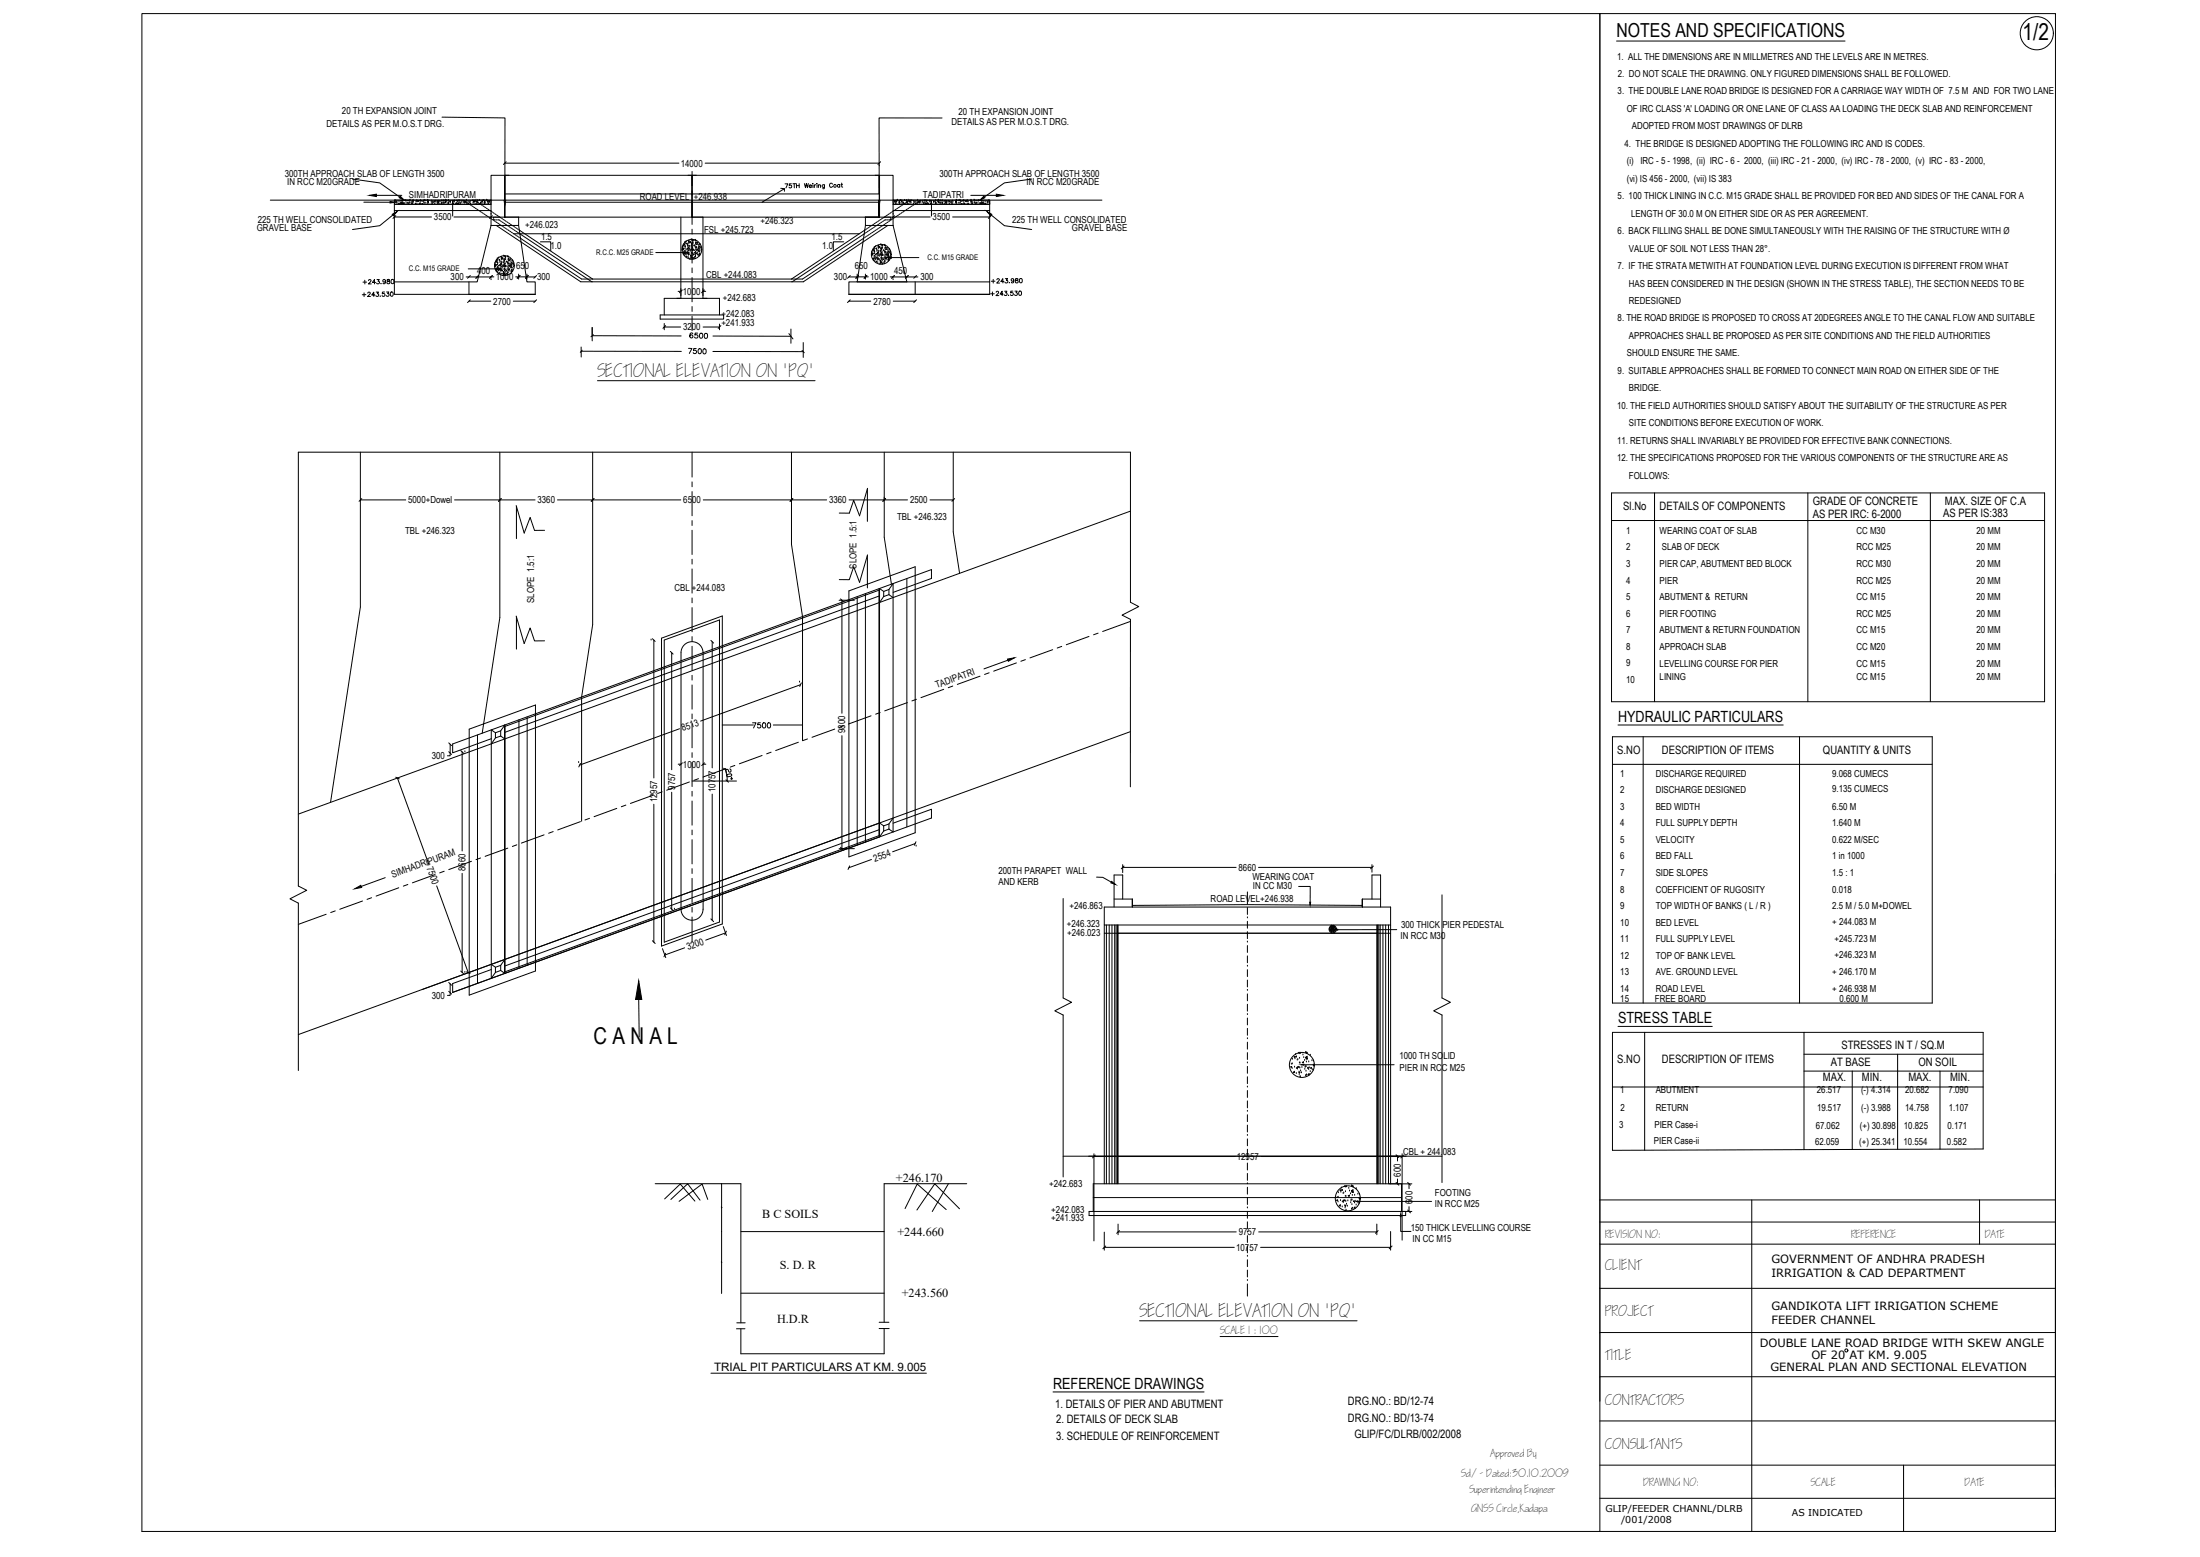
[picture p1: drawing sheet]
<svg xmlns="http://www.w3.org/2000/svg" width="1189mm" height="841mm" viewBox="0 0 1189 841" stroke-linecap="round" stroke-linejoin="round" font-family="sans-serif">
<!-- layer: 0 -->
<g fill="none" stroke="#000" stroke-width=".54">
<path d="M865 7v820M874 22h123M274 87l-2 2M476 87l-2 2M146 108h449M213 110h52M213 114h52M214 116l-2 2M245 108v9M265 117h218M266 116l-1 2M273 109v8"/>
<path d="M273 117v-8h202v8M273 105h202M280 117v5h-15l-7 30h-45M368 117v44h-2M374 105v12M380 117v44h2M468 117v5h15l7 30M475 109v8v-8M483 110h52M483 114h52M483 116l-1 2M503 108v9"/>
<path d="M536 116l-2 2M268 122l46 30h120l46-30M278 126h186M280 122l5 30h4v7h-76M281 124l39 27M281 126l39 26M281 129l33 22h120l32-22M467 126l-39 26M467 124l-39 27M468 122l-5 30h-4v7h76M253 152v7M254 149l-1 1"/>
<path d="M259 149l-2 1M266 149l-1 1M281 149l-2 1M285 149l-1 1M290 149l-2 1M369 157l-2 1M381 157l-2 1M459 149l-1 1M463 152h72M464 149l-2 1M468 149l-1 1M483 149l-1 1"/>
<path d="M491 149l-2 1M495 152v7M495 149l-1 1M254 162l-1 1M290 162l-2 1M357 170h34v2h-34zM359 161v9M360 176l-2 1M389 161v9M390 176l-2 1M459 162l-1 1M495 162l-1 1"/>
<path d="M196 269l-2 2M271 269l-2 2M321 269l-1 2M428 269l-1 2M479 269l-2 2M516 269l-2 2M871 266h234v113h-234zM894 266v113M977 266v113M1043 266v113M871 281h234M454 323l2 2"/>
<path d="M353 345l1 1M362 352l2 1M384 346l2 1M433 369l-1 2M871 398h173v144h-173zM874 392h90M888 398v144M972 398v144M214 420l2 1M242 401l2 2M242 406l2 2M249 405l2 2"/>
<path d="M314 412l-1 2M369 412l-2 2M381 412l-2 2M391 415l2 1M871 413h173M392 421l2 2M454 458l2 1M495 455l-1 2M459 468l-1 2M607 468l-1 1M742 468l-1 1M1111 472v355h-1034v-820h1034v820"/>
<path d="M362 490l2 2M384 496l2 2M353 508l1 2M360 515l-1 2M393 503l-1 2M242 531l2 1M242 535l2 2M249 524l2 2M252 525l2 1M874 554h51M889 558v63M975 558v63"/>
<path d="M975 569h97M975 579h97M1001 579v42M1025 569v52M1048 579v42M871 587h201M354 639h46v76M390 639h.1M390 639v60M513 639l-9 15M522 639h-44v75M592 624l-2 1"/>
<path d="M754 639l2 1M754 624l2 1M758 624l-1 1M761 639l1 1M1072 621v-63h-201v63M359 648l9-8 8 9M363 648l9-9 6 9M382 648l-3-8-12 9M390 652h.1M489 653l7-13 15 13M519 653l-14-14-10 15M761 654l1 1"/>
<path d="M865 648h246M947 648v179M1070 648v24M390 665h.1M400 665h78M598 673l-2 2M605 665l-2 1M745 665l-2 1M752 673l-1 2M865 660h246M865 672h246M390 682h.1"/>
<path d="M390 699h.1M400 699h78M865 696h246M398 718h5M398 715h5M475 714h5M475 718h5M478 718v13h-78v-13M865 720h246M865 744h246M865 768h246M865 791h246"/>
<path d="M1029 791v36M865 809h246"/>
</g>
<!-- layer: abutment -->
<g fill="none" stroke="#000" stroke-width=".54">
<path d="M239 63l34 1v44M509 64h-34v44M190 97l15 2 11 7M374 93v7M424 99h2l-1 3M428 99h-1l-1 1a1 1 0 0 1 2 0 .8 .8 0 0 1 0 1 1 1 0 0 1-2 0M429 99v2M430 99h-2M430 99v2M432 99v2M437 99l-1 2v-2l-1 2v-2M439 99h.1"/>
<path d="M439 100v1M440 100v1M441 100h-1M441 99h.1M442 100v1M446 100l-1 2M450 99a.8 .8 0 0 0-1 0 .8 .8 0 0 0-1 1 .8 .8 0 0 0 1 1 .8 .8 0 0 0 1 0M454 100a.7 .7 0 0 0-1 0 .7 .7 0 0 0 0 1 .7 .7 0 0 0 1 0M454 100v1M455 99v2M455 100h.1M558 97l-15 2-11 7"/>
<path d="M197 109h14M212 116l-7 6-15 2M213 108v51M213 110h.1M214 108h.1M214 109h.1M214 110h.1M215 110h.1M216 110h.1M216 109h.1M217 110v-1zM217 109h.1"/>
<path d="M217 110h.1M218 110h.1M218 109h.1M219 108h.1M219 110h.1M220 109h.1M220 110h.1M221 108h.1M221 110h.1M222 110h.1M222 108h.1M223 110h.1"/>
<path d="M223 109h.1M223 108h.1M225 110h.1M225 109h.1M225 108h.1M226 108h.1M226 109h.1M227 110h.1M227 109h.1M227 108h.1M228 109h.1M228 110h.1"/>
<path d="M228 109h1M229 109h.1M229 108v1M229 110h.1M229 108h.1M230 110h.1M230 108h.1M231 108h.1M231 109h.1M231 110h.1M232 110h.1M233 109h.1"/>
<path d="M233 110h.1M233 110h1M234 109h.1M235 109h.1M235 110h.1M236 109h.1M236 109l1-1zM237 110h.1M237 109h.1M237 109v1M238 110h.1M238 109h.1"/>
<path d="M239 110h.1M239 109h.1M239 108h.1M240 109v1M240 108h.1M240 109h.1M240 110h.1M241 109h-1zM241 109h.1M241 108h.1M242 110h.1M242 109v1"/>
<path d="M242 108h.1M242 109h.1M243 109h.1M245 110h.1M245 109h.1M245 110h-1zM246 108h.1M246 109h.1M246 110h.1M247 110h.1M247 109h.1M247 110h1"/>
<path d="M248 109h.1M248 108h.1M248 110h.1M249 108h.1M249 110h.1M250 109h.1M250 108h1M251 108h.1M251 110h.1M251 109h1M251 109h.1M252 109h.1"/>
<path d="M252 110h.1M252 108h.1M252 109l1 1M253 110h.1M253 110h1M253 109h.1M254 109h.1M254 111h1M254 110h.1M255 111l1 1M255 108h.1M256 110h.1"/>
<path d="M256 108h.1M256 109h.1M256 112h.1M256 108h1M257 109h.1M257 112v1M257 109h1M257 108h.1M257 110h.1M258 110h.1M258 113h.1M258 108h.1"/>
<path d="M258 108v1M258 109l1 1M258 109h.1M258 110h1M259 114h.1M259 110h1M259 108h.1M260 114v1M260 110h.1M260 111h1M260 109h.1M260 115h1"/>
<path d="M261 110h.1M261 108h.1M261 108v1M261 111v1M261 115l1 1M262 108h.1M262 109h.1M262 110h.1M262 112h.1M262 116l1 1M263 112v1M263 108h.1"/>
<path d="M263 109h1M263 117h1M264 109h-1M264 113h.1M264 110h.1M264 109h.1M264 109v-1zM264 117l1 1M265 114h.1M265 118h1M265 108h.1M265 110h.1"/>
<path d="M265 109h.1M265 108h-52v2h52M266 114v1M266 119h1M266 115h1M267 118v1M267 119l1 1M267 117v1M267 115l1 1M268 117h.1M268 119h1M268 120h1"/>
<path d="M268 116h1M269 117h.1M269 119h1M269 117h1M270 117l1 1M270 119l1 1M271 118h1M271 120h1M272 119h1M273 117v-22h-8v27M273 119l1 1M274 120h1"/>
<path d="M374 105v-10h-101v13M374 103v3M374 108v13M374 105v-10h101v10M422 102h2M424 103v-1l-12 7M430 100h2M437 101l2-1a1 1 0 0 0-2 0 .8 .8 0 0 0 0 1 1 1 0 0 0 2 0M442 100h1v1M446 100a1 1 0 0 0-2 0 .7 .7 0 0 0 0 1 1 1 0 0 0 2 0M474 120h-1M475 117v-22h8v27"/>
<path d="M475 119l-1 1M476 119h-1M477 120h-1M477 118h-1M478 119l-1 1M478 117l-1 1M478 117h.1M479 117h.1M479 117h-1M479 119h-1M479 119h1M480 116h-1"/>
<path d="M480 117h.1M480 120h-1M481 115l-1 1M481 117v1M481 119l-1 1M481 118v1h-1M482 115h-1M482 119h-1M482 114v1M483 109h.1M483 108h52v2h-52M483 108h.1"/>
<path d="M483 110h.1M483 118h-1M483 114h.1M483 108l1 1zM484 109h.1M484 117l-1 1M484 110h.1M484 113h.1M485 117h-1M485 108h.1M485 112v1M486 116l-1 1"/>
<path d="M486 110h.1M486 109h.1M486 112h.1M486 108h.1M487 115l-1 1M487 108h.1M487 111l-1 1M487 108v1M487 110h.1M487 115h.1M488 109h.1M488 110h.1"/>
<path d="M488 111h-1M488 114v1M489 108h.1M489 110h-1M489 110h1M489 114h.1M490 109h.1M490 108h.1M490 110h.1M490 108v1M490 109l-1 1M490 113h.1"/>
<path d="M491 110h.1M491 108h.1M491 109h-1M491 109h.1M491 112v1M492 109h.1M492 108h-1M492 110h.1M492 112h.1M492 108h.1M493 108h.1M493 111l-1 1"/>
<path d="M494 109h.1M494 110h.1M494 111h-1M495 109h.1M495 110h.1M495 110h-1M496 109h.1M496 110h.1M496 109l-1 1M496 108h.1M497 109h.1M497 109h-1"/>
<path d="M497 110h.1M497 108h.1M498 109h.1M498 108h-1M499 110h.1M499 108h.1M500 109h.1M500 110h.1M500 108h.1M501 109h.1M501 110h.1M502 110h.1"/>
<path d="M502 108h.1M502 109h.1M503 109h.1M503 110h.1M504 109h.1M505 109h.1M506 110h.1M506 108h.1M506 109h.1M507 108h.1M507 109h.1M507 109h1z"/>
<path d="M508 110h.1M508 109h.1M508 108h.1M508 109v1M509 109h.1M509 108h.1M509 110h.1M510 109h.1M510 110h.1M511 109h.1M511 110h.1M511 109v1"/>
<path d="M511 108l1 1zM512 109h.1M513 109h.1M513 110h.1M514 109h.1M514 110h.1M515 110h.1M515 109h.1M516 110h.1M516 109h1M517 109h.1M517 110h.1"/>
<path d="M517 108h.1M518 108h.1M518 110h.1M519 108h.1M519 110h.1M519 108v1M520 110h.1M520 109h.1M521 108h.1M521 109h.1M521 110h.1M522 109h.1"/>
<path d="M522 108h.1M523 109h.1M523 108h.1M523 110h.1M525 109h.1M525 108h.1M525 110h.1M526 108h.1M526 110h.1M527 108h.1M527 110h.1M528 110h.1"/>
<path d="M528 109h.1M529 108h.1M529 110h.1M530 110h.1M530 109h.1M531 109h.1M531 109v1zM531 110h.1M532 110h.1M532 110h1M532 109h.1M533 110h.1"/>
<path d="M533 109h.1M534 109h.1M534 110h.1M534 108h.1M535 110h.1M535 108v51M536 116l7 6 15 2M269 140h.1M269 120l1 1M269 139h.1M270 121h.1M271 122h.1"/>
<path d="M271 139h.1M271 140h.1M271 139h1zM272 140h.1M272 122v1M272 120l1 1M272 138h.1M272 139h.1M273 123h.1M273 139h.1M273 121l1 1M274 124h.1"/>
<path d="M274 122h1M274 139h.1M274 124l1 1M275 139h.1M275 140h.1M275 120v1M275 122l1 1M275 125h1M276 121h.1M276 123h1M276 125l1 1M277 122h.1"/>
<path d="M277 124h.1M277 126h1M278 122v1M278 124v1M278 127h1M279 123h.1M279 125h.1M279 127l1 1M279 124h1M280 125v1M280 128h1M280 124h1"/>
<path d="M281 126h.1M281 129h.1M292 131h6v4M369 135h.1M369 134h.1M369 133h.1M370 137h.1M370 132h.1M370 138h.1M370 136h.1M370 131h.1M370 134h.1"/>
<path d="M370 133h.1M371 137h.1M371 136h.1M371 131h.1M371 135h.1M371 139h.1M371 132h.1M371 133h.1M372 136h.1M372 135h.1M372 134h.1M372 139h.1"/>
<path d="M372 138h.1M372 137h.1M372 133h.1M372 132h.1M372 131h.1M372 130h.1M373 134h.1M373 133h.1M373 140h.1M373 135h.1M373 131h.1M373 138h.1"/>
<path d="M373 136h.1M373 130v1zM373 139h.1M374 133h.1M374 134h.1M374 139h.1M374 135h-1zM374 130h.1M374 132h.1M374 137h.1M374 138h.1M374 136h.1"/>
<path d="M374 135h.1M374 124v2M374 129v13M374 131h.1M374 140h.1M375 131h.1M375 130h.1M375 140h.1M375 135h.1M375 138h.1M375 133h.1M375 137v1"/>
<path d="M375 132h.1M375 137h.1M375 139h.1M376 139h.1M376 130h.1M376 133h.1M376 134h.1M376 138h.1M376 137h.1M376 132h.1M376 136h.1M376 135h.1"/>
<path d="M376 131h.1M377 137h.1M377 135h.1M377 132h.1M377 131h.1M377 138h.1M377 136l1-1zM378 134h.1M377 134h.1M378 133h.1M378 137v1M378 138h.1"/>
<path d="M378 135h.1M378 137h.1M378 136h.1M378 132h.1M379 134h.1M379 135h.1M456 131h-6v4M467 129h-1M467 124h.1M467 126h.1M468 124h-1M468 128h-1"/>
<path d="M468 125v1M468 124h.1M469 127l-1 1M469 125h.1M469 123h.1M470 127h-1M470 124v1M470 122v1M471 126h-1M471 138h.1M471 124h-1M471 136h.1"/>
<path d="M471 122h.1M471 137h.1M472 138h.1M472 135h.1M472 125l-1 1M472 137h.1M472 136h.1M472 139v1M472 140h.1M472 123h-1M472 121h.1M472 139h.1"/>
<path d="M472 134h.1M473 137h.1M473 136h.1M473 134h.1M473 125h-1M473 135h.1M473 139h.1M473 122l-1 1M473 133h.1M473 138h.1M473 120l-1 1M474 124l-1 1"/>
<path d="M474 139h-1M474 135h.1M474 134h.1M474 137h.1M474 140h.1M474 136h.1M474 122h-1M474 139h.1M474 138h.1M474 124h.1M475 136h.1M475 134h.1"/>
<path d="M475 133h.1M475 138h.1M475 121l-1 1M475 137h.1M475 123h.1M476 120l-1 1M476 136h.1M476 137h.1M476 132h.1M476 138h.1M476 134h.1M476 135h.1"/>
<path d="M476 140h.1M476 134v1M476 139h.1M476 122v1M477 138h.1M477 134h.1M477 133h.1M477 137h.1M477 136h.1M477 140h.1M477 122h.1M477 135h.1"/>
<path d="M478 135h.1M478 140h.1M478 138h.1M478 133h.1M478 136h.1M478 137h.1M478 132h.1M478 121h.1M478 134h.1M478 139h.1M478 132l1 1M479 133h.1"/>
<path d="M479 134h.1M479 138h.1M479 136h.1M479 137h.1M479 139h.1M479 134v1M479 120l-1 1M480 137h.1M480 138h.1M480 135h.1M480 136h.1M480 140h.1"/>
<path d="M480 139h.1M481 135h.1M481 137h.1M481 136h.1M481 138h.1M267 144h.1M267 142h.1M268 143h.1M268 144h.1M268 142h.1M268 146h.1M269 141h.1"/>
<path d="M268 141h.1M269 146h.1M269 145h.1M269 147h.1M269 144h.1M269 143h.1M269 142h.1M270 146h.1M270 145h.1M270 148h.1M270 141h.1M270 140h.1"/>
<path d="M270 143h.1M270 142h.1M271 142h.1M271 148h.1M271 147h.1M271 146h.1M271 145h.1M271 144h.1M271 143h.1M271 149h.1M272 146h.1M272 145h.1"/>
<path d="M272 147h.1M272 144v-1zM272 148h.1M272 149h.1M272 142h.1M272 143h.1M272 141h.1M273 148h.1M273 146h.1M273 145h.1M273 148h-1M273 144h.1"/>
<path d="M273 143h.1M273 141h.1M273 140h.1M273 147h.1M273 142h.1M273 149h.1M274 146h.1M274 142h.1M274 141h.1M274 148h.1M274 144h.1M274 143h.1"/>
<path d="M274 147h.1M275 147h.1M275 146h.1M275 145h.1M275 144h.1M275 142h.1M275 141h.1M275 143h.1M275 140h1zM276 144h.1M276 147h.1M276 143h.1"/>
<path d="M276 141h.1M276 142h.1M276 146h.1M277 145h.1M277 143h.1M277 142h.1M277 141h.1M277 146h.1M277 147h.1M278 144h.1M278 143h.1M374 145v2"/>
<path d="M374 150v13M463 152h27M472 141h.1M473 140h.1M473 141h.1M474 142h.1M474 141h.1M475 143h.1M475 140h.1M476 141h.1M476 142h.1M477 141h.1"/>
<path d="M477 143h.1M477 142h.1M478 142h.1M478 141h.1M479 140h.1M480 141h.1M481 140h.1M359 161h30M374 166v2M374 171v8M427 178v7M314 187v6"/>
<path d="M314 190h54M315 189l-1 1M321 181l-2 1M368 181h-48v-4v7M385 190h49M385 182h42M426 180l3 3M433 189l2 2M434 185v8M323 206h117M195 244v84l-16 105M270 244v90l-9 62"/>
<path d="M320 244v93l-6 39v68M374 244v14M428 244v50l6 39v67M478 244v46l4 26M515 244v43l4 23M279 273l4 15 3-8 3 6h5M279 273v18M374 260v3M374 266v13M469 264v18M469 264l-5 15-3-9-2 7h-5M611 276l-450 164"/>
<path d="M374 281v3M374 286v13M469 300l-5 15-3-9-2 7h-5M374 302v3M374 307v13M459 319l36-13v144l-36 13zM469 300v18M475 319l-202 73M475 318v134M478 319l-3-1v134l3-3M480 318v3M483 320l20-8v-4l-258 94v5l20-8"/>
<path d="M490 313v134M279 333l4 15 3-9 3 7h5M279 333v18M374 323v3M374 328v13M463 322v134M468 321v134M475 322l-202 74M478 322l-3 3M480 321l-2 1v-3l2-1 3-3v134l-3-1M480 321l3 2M611 336l-15 5"/>
<path d="M357 345l33-12v166l-33 12zM359 346l30-11v163l-30 11zM370 348a6 6 0 0 1 6-1 6 6 0 0 1 4 6v138a6 6 0 0 1-6 6 6 6 0 0 1-6-6v-138v-2zM374 344v2M374 349v13M549 358l-12 5M554 356l-2 1M569 351l-12 4M574 349l-3 1M588 344l-12 4M593 342l-2 1M374 365v2"/>
<path d="M374 370v13M490 380l-12 4M495 378l-2 1M510 372l-12 5M515 371h-3M530 365l-13 5M535 363l-3 1M254 394l35-13v143l-35 14zM258 397v134M268 396l-3-2v134l3-3M268 399l-3 3M271 395v3"/>
<path d="M271 398l2 1M273 392v134M273 392l-2 3-3 1v3l3-1M280 389v134M285 387v134M374 386v2M374 391v13M390 392h17M418 392h16M436 399l-2 1M451 394l-12 4M456 392l-2 1"/>
<path d="M471 387l-13 4M476 385l-3 1M611 395l-450 164M374 407v2M374 412v13M392 415l1 7M392 415l-12 5M393 418h2v1l-2 1v-1zM394 415l1 2h-1l-1-1h-1l1 1M397 413l-2 1M412 408l-12 5M417 406l-3 1"/>
<path d="M431 401l-12 4M333 437l-12 4M338 435l-2 1M353 430l-12 4M358 428l-3 1M373 422l-13 5M374 427v3M374 433v13M374 422h24M377 421h-2M395 420l1 1h-1zM611 425v-90l-5-3 9-4-4-3v-81h-450v235l5 2-9 5 4 2v90"/>
<path d="M274 458l-12 5M279 456l-2 1M294 451l-12 4M299 449l-3 1M314 444l-13 4M319 442l-3 1M374 448v3M374 454v13M475 448l-202 74M475 451l-202 74M475 445l3 1M478 446v3"/>
<path d="M480 445v3M480 445l-2 1M480 448l-2 1M483 445l20-8v5l-258 94v-5l20-7M483 442l-3 3M215 480l-12 4M220 478l-2 1M235 472l-12 5M240 471h-2M255 465l-13 5M260 463l-3 1M374 469v3"/>
<path d="M374 474v13M593 474h3l5 2M702 479h6v8M176 494l-15 5M181 492l-2 1M196 487l-12 4M201 485l-3 1M374 490v3M374 495v14M575 485v54l4 2-9 5 5 2v88M597 500h154M598 500v139"/>
<path d="M599 500v139M601 500v139M602 486h10v4M602 500v139M603 500v139M604 500v139M607 486v-13h-5v17M612 489h62h62M674 496h.1M674 482v6M674 490v4M674 498v3"/>
<path d="M736 486v4v-4h10M741 486v-13h5v17M744 500v139M745 500v139M746 500v139M747 500v139M749 500v139M750 500v139M779 483v56l5 2-9 5 4 2v91M273 518l-2 3-3 1v3l3-1M597 504h154M674 509h.1"/>
<path d="M674 503v4M674 511v3M674 516v4M719 502h.1M719 501h.1M719 503h.1M719 500h.1M720 501h.1M720 500h.1M720 502h.1M720 503h.1M720 504h.1"/>
<path d="M720 503h1M721 501h.1M721 500h.1M721 502h.1M721 503h.1M722 502h.1M722 501h.1M755 502h-32M265 521l3 1M271 521v3M271 524l2 2M345 540v20"/>
<path d="M674 522h.1M674 535h.1M674 524v4M674 529v4M674 537v4M674 548h.1M674 542v4M674 550v4M674 555v4M674 561h.1M674 574h.1M674 563v4"/>
<path d="M674 569v3M674 576v4M697 576h1zM698 575h.1M698 577h.1M698 572h.1M699 571h1zM699 579h1h-1zM700 576h.1M700 572h.1M700 570h.1M701 580h.1"/>
<path d="M701 570l-1 1zM701 577h.1M701 573h.1M701 572h.1M702 576h-1zM702 569h.1M702 579h.1M702 577h.1M702 574h.1M702 572h.1M703 574h.1M703 569h.1"/>
<path d="M703 578h.1M703 579h.1M704 577h.1M704 574h.1M704 570h.1M705 571h.1M705 575h48M705 573h.1M705 578h.1M705 577h.1M705 576h.1M706 568h.1"/>
<path d="M706 568v1M706 572h.1M706 579h.1M706 576h.1M706 571h.1M706 574h.1M706 569h.1M706 571l1 1h-1zM707 576v1zM707 578h.1M707 574h.1M707 580v1z"/>
<path d="M708 577h.1M708 579h.1M708 570h.1M708 577h1zM709 573h.1M709 578h.1M710 578h.1M710 576h.1M710 575h.1M710 573h.1M674 587h.1M674 582v3"/>
<path d="M674 589v4M674 595v3M702 580h.1M703 582h.1M706 581h.1M674 600h.1M674 613h.1M674 602v4M674 608v3M674 615v4M575 625h204M597 639v-149h154v149"/>
<path d="M674 626h.1M674 639h.1M674 621v3M674 628v4M674 634v4M1072 621h-201M589 654h171v3h-171zM591 654v-15h166v15M591 647h166M674 652h.1M674 641v4M674 647v4"/>
<path d="M674 654v4M674 660v4M722 648h1zM723 647h.1M723 649h.1M723 644h.1M724 643h1zM724 651h.1M724 648h.1M725 644h.1M725 642h.1M725 652h.1"/>
<path d="M725 642v1zM725 649h.1M726 645h.1M726 649h.1M726 650h.1M726 644h.1M726 648v1zM727 641h.1M727 651h.1M727 649h.1M727 652h.1M727 646h.1"/>
<path d="M727 644h.1M727 654h.1M728 641h.1M728 650h.1M728 652h.1M728 649h.1M729 646h.1M729 642h.1M729 643h.1M730 645h.1M730 650h.1M730 649h.1"/>
<path d="M730 648h.1M730 640h.1M730 640l1 1M730 653h.1M731 644h.1M731 651h.1M731 648h.1M731 643h-1zM731 646h.1M731 643h.1M731 653h.1M731 641h.1"/>
<path d="M731 643v1zM732 649h-1zM732 650h.1M732 646h.1M732 652v1zM732 649h.1M733 651h.1M733 642h.1M733 649h1zM734 645h.1M734 650h.1M735 648h.1"/>
<path d="M735 647h.1M735 645h.1M735 649h39M757 657v8h5M674 666h.1M674 679h.1M674 667v4M674 673v4M674 692h.1M674 680v4M674 686v4M674 694v6"/>
<path d="M616 713h117M659 722h32M569 752h82"/>
<circle cx="1101" cy="18" r="9"/>
<circle cx="451" cy="100" r=".7"/>
<circle cx="374" cy="135" r="5"/>
<circle cx="476" cy="137" r="5"/>
<circle cx="273" cy="143" r="5"/>
<circle cx="720" cy="502" r="2"/>
<circle cx="704" cy="575" r="7"/>
<circle cx="728" cy="647" r="7"/>
<circle cx="998" cy="729" r=".8"/>
</g>
<!-- layer: slab -->
<g fill="none" stroke="#000" stroke-width=".54">
<path d="M273 88h94M273 95h2M372 95h2M374 95h2M381 88h94M473 95h2M475 90h.1M213 117h20M245 117h20M265 116h.1M483 116h.1M483 117h20"/>
<path d="M515 117h20M265 151h.1M267 150h-15M279 150h10M280 148v3M285 148v3M366 157h2M368 156v4M380 156v4M380 157h1M463 148v3M468 148v3"/>
<path d="M469 150h-10M481 150h15M483 151h.1M253 163h12M277 163h12M359 175v3M359 177h9M380 177h9M389 175v3M459 163h12M483 163h12M195 270h24"/>
<path d="M246 270h43M301 270h67M380 270h67M459 270h31M478 269v1M503 270h12M453 324h9M455 324v61M352 346h.1M353 346v74M363 353v63M385 347v68"/>
<path d="M432 368h.1M433 370l-54 19M367 394l-54 19M455 397v61M243 402v6h-1M250 406v54M251 406h.1M313 412h.1M366 413h2M380 413h1M215 420l17 47M353 434v75"/>
<path d="M363 428v63M385 429v68M453 458h9M495 456l-13 4M495 457h.1M236 479l17 46M250 472v53M471 464l-12 5M607 467v4M607 469h61M680 469h61M741 467v4"/>
<path d="M364 491h.1M358 512l2 5M370 512l-11 4M391 500l2 5M392 504l-11 4M243 531v7h-1M251 525h.1M591 623v47M591 625h76M682 625h76M758 623v47M597 666v9"/>
<path d="M597 674h70M604 661v6M604 665h64M680 665h64M681 674h70M744 661v6M751 665v10"/>
</g>
<!-- layer: abutment -->
<g fill="#000" stroke="#000" stroke-width=".54">
<path d="M211 109h2l-2 1zM212 116l3-2-2 3zM216 106l2 2-2-1zM272 108h1v3zM475 108h1l-1 3zM530 108l2-2v1zM533 114l3 2-1 1zM601 476l2 2-3-1zM708 487v2zM721 502h2zM345 530l2 10h-4zM703 575h2z"/>
<path d="M733 649h2zM757 656v1z"/>
</g>
<!-- layer: pier -->
<path d="M200 106l3-1v1zM538 105l4 1h-4zM369 136h3l-3 1zM479 139h3v1zM268 145h3l-3 1zM544 356l4-1-3 2zM192 480l3-2v1z" fill="#000" stroke="#000" stroke-width=".54"/>
<path d="M203 106h14M525 106h13M354 136h15M482 139h15M253 145h15M545 357l-13 4M208 474l-13 5" fill="none" stroke="#000" stroke-width=".54"/>
<!-- layer: canal -->
<path d="M751 639h6M751 625h6M755 625v2M755 637v2M757 639h6M761 639v3M757 654h6M761 652v2" fill="none" stroke="#000" stroke-width=".54"/>
<!-- layer: TEXT -->
<path d="M384 742h117" fill="none" stroke="#000" stroke-width=".54"/>
<g font-size="12.5">
<text x="1093" y="22">1/2</text>
<text x="321" y="564">C A N A L</text>
</g>
<text font-size="10.4" x="874" y="20">NOTES AND SPECIFICATIONS</text>
<g font-size="9.3">
<text x="323" y="204">SECTIONAL ELEVATION ON 'PQ'</text>
<text x="616" y="711">SECTIONAL ELEVATION ON 'PQ'</text>
</g>
<g font-size="8.3">
<text x="874" y="390">HYDRAULIC PARTICULARS</text>
<text x="874" y="553">STRESS TABLE</text>
<text x="569" y="750">REFERENCE DRAWINGS</text>
</g>
<g font-size="7.4">
<text x="868" y="686">CLIENT</text>
<text x="868" y="711">PROJECT</text>
<text x="868" y="735">TITLE</text>
<text x="868" y="759">CONTRACTORS</text>
<text x="868" y="783">CONSULTANTS</text>
</g>
<g font-size="6.6">
<text x="372" y="184">6500</text>
<text x="484" y="638">+246.170</text>
<text x="412" y="658">B C SOILS</text>
<text x="485" y="668">+244.660</text>
<text x="421" y="685">S. D. R</text>
<text x="487" y="701">+243.560</text>
<text x="420" y="715">H.D.R</text>
</g>
<g font-size="6.3">
<text x="877" y="276">Sl.No</text>
<text x="897" y="276">DETAILS OF COMPONENTS</text>
<text x="980" y="273">GRADE OF CONCRETE</text>
<text x="1051" y="273">MAX. SIZE OF C.A</text>
<text x="980" y="280">AS PER IRC: 6-2000</text>
<text x="1050" y="279">AS PER IS:383</text>
<text x="874" y="407">S.NO</text>
<text x="898" y="407">DESCRIPTION OF ITEMS</text>
<text x="985" y="407">QUANTITY &amp; UNITS</text>
<text x="995" y="567">STRESSES IN T / SQ.M</text>
<text x="874" y="574">S.NO</text>
<text x="898" y="574">DESCRIPTION OF ITEMS</text>
<text x="989" y="576">AT BASE</text>
<text x="1037" y="576">ON SOIL</text>
<text x="985" y="584">MAX.</text>
<text x="1006" y="584">MIN.</text>
<text x="1031" y="584">MAX.</text>
<text x="1054" y="584">MIN.</text>
<text x="386" y="740">TRIAL PIT PARTICULARS AT KM. 9.005</text>
<text x="570" y="761">1. DETAILS OF PIER AND ABUTMENT</text>
<text x="728" y="759">DRG.NO.: BD/12-74</text>
<text x="571" y="769">2. DETAILS OF DECK SLAB</text>
<text x="728" y="768">DRG.NO.: BD/13-74</text>
<text x="571" y="778">3. SCHEDULE OF REINFORCEMENT</text>
<text x="732" y="777">GLIP/FC/DLRB/002/2008</text>
</g>
<g font-size="6.2">
<text x="195" y="162">+243.530</text>
<text x="371" y="192">7500</text>
<text x="406" y="394">7500</text>
<text x="957" y="682">GOVERNMENT OF ANDHRA PRADESH</text>
<text x="957" y="690">IRRIGATION &amp; CAD DEPARTMENT</text>
<text x="957" y="707">GANDIKOTA LIFT IRRIGATION SCHEME</text>
<text x="957" y="715">FEEDER CHANNEL</text>
<text x="951" y="727">DOUBLE LANE ROAD BRIDGE WITH SKEW ANGLE</text>
<text x="979" y="734">OF 20 AT KM. 9.005</text>
<text x="957" y="741">GENERAL PLAN AND SECTIONAL ELEVATION</text>
</g>
<g font-size="5.7">
<text x="195" y="155">+243.980</text>
<text x="535" y="154">+243.980</text>
<text x="534" y="161">+243.530</text>
</g>
<g font-size="5.6">
<text x="868" y="669">REVISION NO:</text>
<text x="1000" y="669">REFERENCE</text>
<text x="1073" y="669">DATE</text>
<text x="659" y="721">SCALE 1 : 100</text>
<text x="805" y="787">Approved By</text>
<text x="790" y="798">Sd/- Dated:30.10.2009</text>
<text x="888" y="803">DRAWING NO:</text>
<text x="979" y="803">SCALE</text>
<text x="1062" y="803">DATE</text>
<text x="794" y="806">Superintending Engineer</text>
<text x="795" y="817">GNSS Circle,Kadapa</text>
</g>
<g font-size="5.2">
<text x="874" y="32">1. ALL THE DIMENSIONS ARE IN MILLMETRES AND THE LEVELS ARE IN METRES.</text>
<text x="874" y="42">2. DO NOT SCALE THE DRAWING. ONLY FIGURED DIMENSIONS SHALL BE FOLLOWED.</text>
<text x="874" y="51">3. THE DOUBLE LANE ROAD BRIDGE IS DESIGNED FOR A CARRIAGE WAY WIDTH OF 7.5 M AND FOR TWO LANE</text>
<text x="185" y="61">20 TH EXPANSION JOINT</text>
<text x="518" y="62">20 TH EXPANSION JOINT</text>
<text x="879" y="60">OF IRC CLASS 'A' LOADING OR ONE LANE OF CLASS AA LOADING THE DECK SLAB AND REINFORCEMENT</text>
<text x="176" y="68">DETAILS AS PER M.O.S.T DRG.</text>
<text x="514" y="68">DETAILS AS PER M.O.S.T DRG.</text>
<text x="882" y="70">ADOPTED FROM MOST DRAWINGS OF DLRB</text>
<text x="878" y="79">4. THE BRIDGE IS DESIGNED ADOPTING THE FOLLOWING IRC AND IS CODES.</text>
<text x="368" y="90">14000</text>
<text x="879" y="89">(i) IRC - 5 - 1998, (ii) IRC - 6 - 2000, (iii) IRC - 21 - 2000, (iv) IRC - 78 - 2000, (v) IRC - 83 - 2000,</text>
<text x="154" y="96">300TH APPROACH SLAB OF LENGTH 3500</text>
<text x="508" y="96">300TH APPROACH SLAB OF LENGTH 3500</text>
<text x="155" y="100">IN RCC M20GRADE</text>
<text x="555" y="100">IN RCC M20GRADE</text>
<text x="879" y="98">(vi) IS 456 - 2000, (vii) IS 383</text>
<text x="221" y="107">SIMHADRIPURAM</text>
<text x="499" y="107">TADIPATRI</text>
<text x="874" y="108">5. 100 THICK LINING IN C.C. M15 GRADE SHALL BE PROVIDED FOR BED AND SIDES OF THE CANAL FOR A</text>
<text x="346" y="108">ROAD LEVEL +246.938</text>
<text x="234" y="119">3500</text>
<text x="504" y="119">3500</text>
<text x="881" y="117">LENGTH OF 30.0 M ON EITHER SIDE OR AS PER AGREEMENT.</text>
<text x="139" y="125">GRAVEL BASE</text>
<text x="139" y="120">225 TH WELL CONSOLIDATED</text>
<text x="284" y="123">+246.023</text>
<text x="380" y="126">FSL +245.723</text>
<text x="411" y="121">+246.323</text>
<text x="547" y="120">225 TH WELL CONSOLIDATED</text>
<text x="579" y="125">GRAVEL BASE</text>
<text x="292" y="130">1.5</text>
<text x="449" y="130">1.5</text>
<text x="874" y="126">6. BACK FILLING SHALL BE DONE SIMULTANEOUSLY WITH THE RAISING OF THE STRUCTURE WITH Ø</text>
<text x="297" y="135">1.0</text>
<text x="444" y="135">1.0</text>
<text x="880" y="136">VALUE OF SOIL NOT LESS THAN 28°.</text>
<text x="258" y="148">400</text>
<text x="279" y="145">650</text>
<text x="462" y="145">650</text>
<text x="483" y="148">450</text>
<text x="874" y="145">7. IF THE STRATA METWITH AT FOUNDATION LEVEL DURING EXECUTION IS DIFFERENT FROM WHAT</text>
<text x="244" y="151">300</text>
<text x="268" y="151">1000</text>
<text x="290" y="151">300</text>
<text x="382" y="150">CBL +244.083</text>
<text x="451" y="151">300</text>
<text x="470" y="151">1000</text>
<text x="497" y="151">300</text>
<text x="880" y="155">HAS BEEN CONSIDERED IN THE DESIGN (SHOWN IN THE STRESS TABLE), THE SECTION NEEDS TO BE</text>
<text x="369" y="159">1000</text>
<text x="267" y="165">2700</text>
<text x="391" y="162">+242.683</text>
<text x="472" y="165">2780</text>
<text x="880" y="164">REDESIGNED</text>
<text x="390" y="171">+242.083</text>
<text x="874" y="174">8. THE ROAD BRIDGE IS PROPOSED TO CROSS AT 20DEGREES ANGLE TO THE CANAL FLOW AND SUITABLE</text>
<text x="369" y="178">3200</text>
<text x="390" y="176">+241.933</text>
<text x="880" y="183">APPROACHES SHALL BE PROPOSED AS PER SITE CONDITIONS AND THE FIELD AUTHORITIES</text>
<text x="879" y="192">SHOULD ENSURE THE SAME.</text>
<text x="874" y="202">9. SUITABLE APPROACHES SHALL BE FORMED TO CONNECT MAIN ROAD ON EITHER SIDE OF THE</text>
<text x="880" y="211">BRIDGE.</text>
<text x="874" y="221">10. THE FIELD AUTHORITIES SHOULD SATISFY ABOUT THE SUITABILITY OF THE STRUCTURE AS PER</text>
<text x="880" y="230">SITE CONDITIONS BEFORE EXECUTION OF WORK.</text>
<text x="874" y="240">11. RETURNS SHALL INVARIABLY BE PROVIDED FOR EFFECTIVE BANK CONNECTIONS.</text>
<text x="874" y="249">12. THE SPECIFICATIONS PROPOSED FOR THE VARIOUS COMPONENTS OF THE STRUCTURE ARE AS</text>
<text x="880" y="258">FOLLOWS:</text>
<text x="221" y="272">5000+Dowel</text>
<text x="290" y="272">3360</text>
<text x="369" y="272">6500</text>
<text x="448" y="272">3360</text>
<text x="492" y="272">2500</text>
<text x="485" y="281">TBL +246.323</text>
<text x="219" y="288">TBL +246.323</text>
<text x="879" y="288">1</text>
<text x="897" y="288">WEARING COAT OF SLAB</text>
<text x="1003" y="288">CC M30</text>
<text x="1068" y="288">20 MM</text>
<text x="879" y="297">2</text>
<text x="898" y="297">SLAB OF DECK</text>
<text x="1003" y="297">RCC M25</text>
<text x="1068" y="297">20 MM</text>
<text x="463" y="307" transform="rotate(-90 463 307)">SLOPE 1.5:1</text>
<text x="879" y="306">3</text>
<text x="897" y="306">PIER CAP, ABUTMENT BED BLOCK</text>
<text x="1003" y="306">RCC M30</text>
<text x="1068" y="306">20 MM</text>
<text x="879" y="315">4</text>
<text x="897" y="315">PIER</text>
<text x="1003" y="315">RCC M25</text>
<text x="1068" y="315">20 MM</text>
<text x="364" y="319">CBL +244.083</text>
<text x="289" y="326" transform="rotate(-90 289 326)">SLOPE 1.5:1</text>
<text x="879" y="324">5</text>
<text x="897" y="324">ABUTMENT &amp; RETURN</text>
<text x="1003" y="324">CC M15</text>
<text x="1068" y="324">20 MM</text>
<text x="879" y="333">6</text>
<text x="897" y="333">PIER FOOTING</text>
<text x="1003" y="333">RCC M25</text>
<text x="1068" y="333">20 MM</text>
<text x="879" y="342">7</text>
<text x="897" y="342">ABUTMENT &amp; RETURN FOUNDATION</text>
<text x="1003" y="342">CC M15</text>
<text x="1068" y="342">20 MM</text>
<text x="879" y="351">8</text>
<text x="897" y="351">APPROACH SLAB</text>
<text x="1003" y="351">CC M20</text>
<text x="1068" y="351">20 MM</text>
<text x="879" y="360">9</text>
<text x="897" y="360">LEVELLING COURSE FOR PIER</text>
<text x="1003" y="360">CC M15</text>
<text x="1068" y="360">20 MM</text>
<text x="506" y="372" transform="rotate(-20 506 372)">TADIPATRI</text>
<text x="879" y="369">10</text>
<text x="897" y="367">LINING</text>
<text x="1003" y="367">CC M15</text>
<text x="1068" y="367">20 MM</text>
<text x="369" y="395" transform="rotate(-20 369 395)">8513</text>
<text x="457" y="396" transform="rotate(-90 457 396)">9800</text>
<text x="233" y="410">300</text>
<text x="369" y="415">1000</text>
<text x="876" y="419">1</text>
<text x="895" y="419">DISCHARGE REQUIRED</text>
<text x="990" y="419">9.068 CUMECS</text>
<text x="365" y="427" transform="rotate(-90 365 427)">9757</text>
<text x="387" y="428" transform="rotate(-90 387 428)">10757</text>
<text x="876" y="428">2</text>
<text x="895" y="428">DISCHARGE DESIGNED</text>
<text x="990" y="428">9.135 CUMECS</text>
<text x="355" y="433" transform="rotate(-90 355 433)">12957</text>
<text x="876" y="437">3</text>
<text x="895" y="437">BED WIDTH</text>
<text x="990" y="437">6.50 M</text>
<text x="876" y="446">4</text>
<text x="895" y="446">FULL SUPPLY DEPTH</text>
<text x="990" y="446">1.640 M</text>
<text x="876" y="455">5</text>
<text x="895" y="455">VELOCITY</text>
<text x="990" y="455">0.622 M/SEC</text>
<text x="473" y="465" transform="rotate(-20 473 465)">2554</text>
<text x="876" y="464">6</text>
<text x="895" y="464">BED FALL</text>
<text x="990" y="464">1 in 1000</text>
<text x="231" y="469" transform="rotate(70 231 469)">7500</text>
<text x="252" y="470" transform="rotate(-90 252 470)">8660</text>
<text x="540" y="472">200TH PARAPET WALL</text>
<text x="669" y="470">8660</text>
<text x="876" y="473">7</text>
<text x="895" y="473">SIDE SLOPES</text>
<text x="990" y="473">1.5 : 1</text>
<text x="212" y="474" transform="rotate(-20 212 474)">SIMHADRIPURAM</text>
<text x="540" y="478">AND KERB</text>
<text x="677" y="476">WEARING COAT</text>
<text x="677" y="480">IN CC M30</text>
<text x="876" y="482">8</text>
<text x="895" y="482">COEFFICIENT OF RUGOSITY</text>
<text x="990" y="482">0.018</text>
<text x="578" y="491">+246.863</text>
<text x="654" y="487">ROAD LEVEL+246.938</text>
<text x="876" y="491">9</text>
<text x="895" y="491">TOP WIDTH OF BANKS ( L / R )</text>
<text x="990" y="491">2.5 M / 5.0 M+DOWEL</text>
<text x="577" y="501">+246.323</text>
<text x="757" y="501">300 THICK PIER PEDESTAL</text>
<text x="876" y="500">10</text>
<text x="895" y="500">BED LEVEL</text>
<text x="990" y="500">+ 244.083 M</text>
<text x="577" y="505">+246.023</text>
<text x="757" y="507">IN RCC M30</text>
<text x="876" y="509">11</text>
<text x="895" y="509">FULL SUPPLY LEVEL</text>
<text x="991" y="509">+245.723 M</text>
<text x="372" y="513" transform="rotate(-20 372 513)">3200</text>
<text x="876" y="518">12</text>
<text x="895" y="518">TOP OF BANK LEVEL</text>
<text x="991" y="518">+246.323 M</text>
<text x="876" y="527">13</text>
<text x="895" y="527">AVE. GROUND LEVEL</text>
<text x="990" y="527">+ 246.170 M</text>
<text x="233" y="540">300</text>
<text x="876" y="536">14</text>
<text x="895" y="536">ROAD LEVEL</text>
<text x="990" y="536">+ 246.938 M</text>
<text x="876" y="541">15</text>
<text x="894" y="541">FREE BOARD</text>
<text x="994" y="541">0.600 M</text>
<text x="756" y="572">1000 TH SOLID</text>
<text x="756" y="578">PIER IN RCC M25</text>
<text x="876" y="591">1</text>
<text x="895" y="591">ABUTMENT</text>
<text x="982" y="591">26.517</text>
<text x="1006" y="591">(-) 4.314</text>
<text x="1030" y="591">20.682</text>
<text x="1053" y="591">7.090</text>
<text x="876" y="600">2</text>
<text x="895" y="600">RETURN</text>
<text x="982" y="600">19.517</text>
<text x="1006" y="600">(-) 3.988</text>
<text x="1030" y="600">14.758</text>
<text x="1053" y="600">1.107</text>
<text x="875" y="609">3</text>
<text x="894" y="609">PIER Case-i</text>
<text x="981" y="610">67.062</text>
<text x="1005" y="610">(+) 30.898</text>
<text x="1029" y="610">10.825</text>
<text x="1052" y="610">0.171</text>
<text x="758" y="624">CBL + 244.083</text>
<text x="894" y="618">PIER Case-ii</text>
<text x="981" y="619">62.059</text>
<text x="1005" y="619">(+) 25.341</text>
<text x="1029" y="619">10.554</text>
<text x="1052" y="619">0.582</text>
<text x="668" y="627">12957</text>
<text x="757" y="635" transform="rotate(-90 757 635)">600</text>
<text x="567" y="641">+242.683</text>
<text x="775" y="646">FOOTING</text>
<text x="763" y="650" transform="rotate(-90 763 650)">600</text>
<text x="775" y="652">IN RCC M25</text>
<text x="568" y="659">+241.933</text>
<text x="568" y="655">+242.083</text>
<text x="762" y="665">150 THICK LEVELLING COURSE</text>
<text x="669" y="667">9757</text>
<text x="763" y="671">IN CC M15</text>
<text x="668" y="676">10757</text>
</g>
<g font-size="5.1">
<text x="868" y="817">GLIP/FEEDER CHANNL/DLRB</text>
<text x="968" y="819">AS INDICATED</text>
<text x="876" y="823">/001/2008</text>
</g>
<g font-size="4.2">
<text x="322" y="138">R.C.C. M25 GRADE</text>
<text x="501" y="140">C.C. M15 GRADE</text>
<text x="221" y="147">C.C. M15 GRADE</text>
</g>
</svg>
